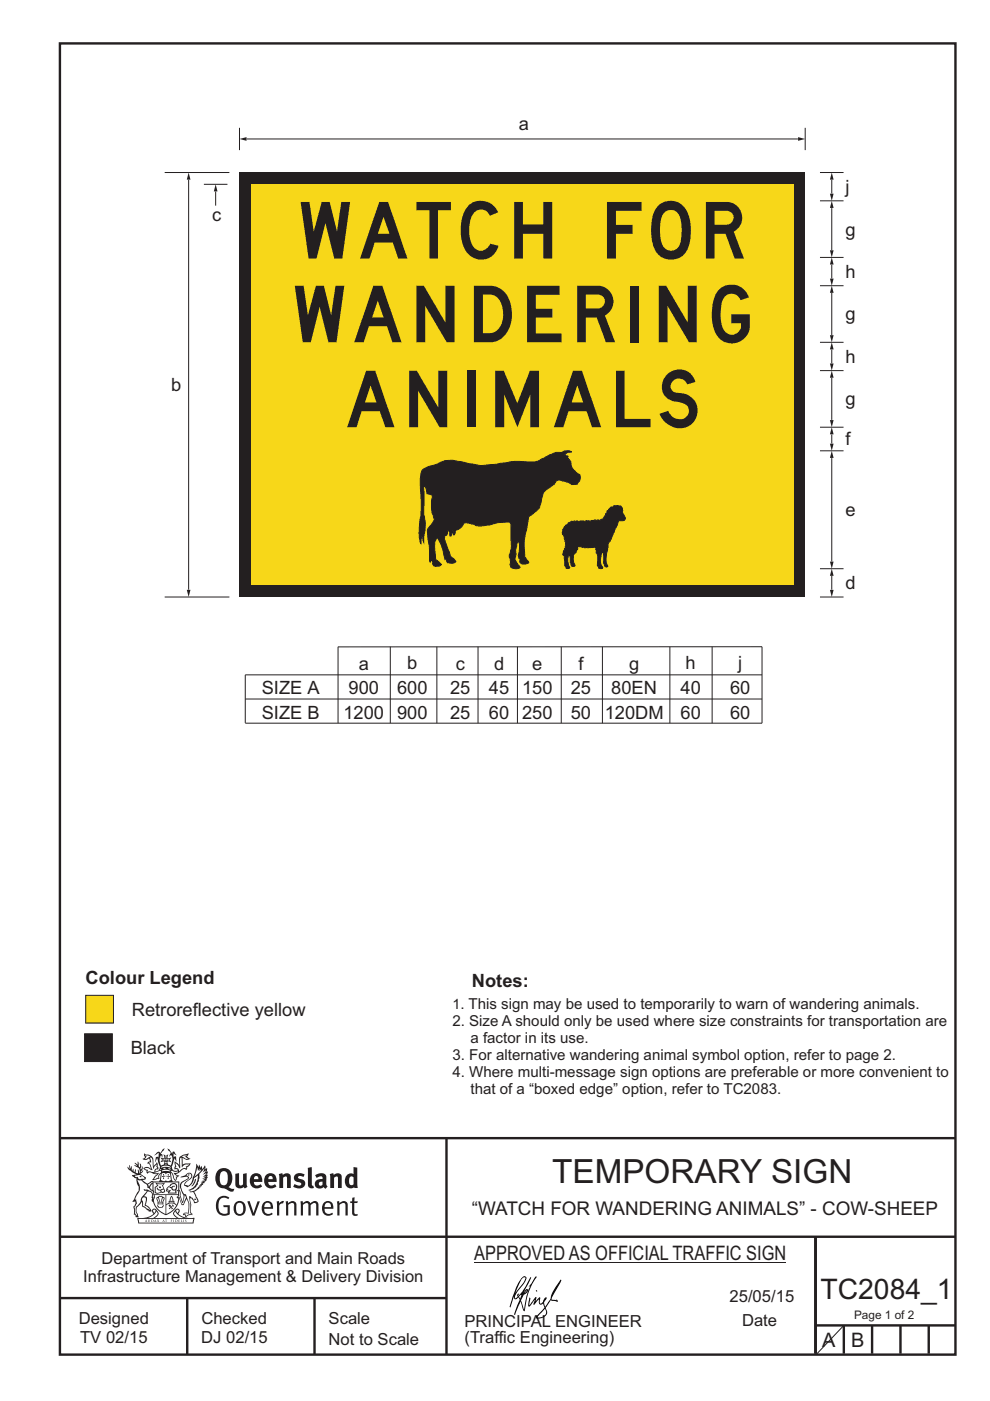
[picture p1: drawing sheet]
<svg xmlns="http://www.w3.org/2000/svg" width="210mm" height="297mm" viewBox="0 0 210 297" stroke-linecap="round" stroke-linejoin="round" font-family="sans-serif">
<g fill="none" stroke="#231f20" stroke-width=".51">
<path d="M12.7 9.2h190v278h-190zM12.7 241.3h189.9M94.7 241.4v45.8M12.7 275.2h82M12.7 262.2h190.1M39.7 275.2v12M66.7 275.2v12M173 262.2v24.8M173 281h29.7M179 281v6M185 281v6M191 281v6"/>
<path d="M197 281v6"/>
</g>
<path d="M100.6 267.7h66.2" fill="none" stroke="#231f20" stroke-width=".21"/>
<g fill="#231f20">
<path d="M47 248.5a2.55 2.55 0 0 0 0 2.7l.3 .1a.81 .81 0 0 0 1-.9v-.6a1.04 1.04 0 0 0-1.1-1.5zM46.3 248.1a1.82 1.82 0 0 1 2.1-.2 1.82 1.82 0 0 1 .9 1.9 2.29 2.29 0 0 1-.8 1.9l.7 .3h.5l-.2 .6a2.87 2.87 0 0 1-2-.7 2.12 2.12 0 0 1-1.7-3.1z" fill-rule="evenodd"/>
<path d="M49.9 248.9l.8-.2v2a.46 .46 0 0 0 .2 .6 .46 .46 0 0 0 .7-.2v-2.2l.7-.2v2.4l.2 .5-.6 .4-.2-.3a1.02 1.02 0 0 1-1.2 .2 1.02 1.02 0 0 1-.6-1.1z" fill-rule="evenodd"/>
<path d="M54 249.5l-.1 .5h.9a.49 .49 0 0 0-.2-.6 .49 .49 0 0 0-.6 .1zM53.4 249.2a1.34 1.34 0 0 1 1.6-.3 1.34 1.34 0 0 1 .6 1.5v.2h-1.7a.77 .77 0 0 0 .5 .8 .77 .77 0 0 0 .9-.3l.3 .4a1.59 1.59 0 0 1-2.1 .2 1.59 1.59 0 0 1-.4-2z" fill-rule="evenodd"/>
<path d="M57 249.5l-.1 .5h.9a.49 .49 0 0 0-.2-.6 .49 .49 0 0 0-.6 .1zM56.4 249.2a1.34 1.34 0 0 1 1.6-.3 1.34 1.34 0 0 1 .7 1.5v.2h-1.8a.77 .77 0 0 0 .5 .8 .77 .77 0 0 0 .9-.3l.3 .4a1.59 1.59 0 0 1-2 .2 1.59 1.59 0 0 1-.5-2z" fill-rule="evenodd"/>
<path d="M59.1 248.9l.8-.2 .1 .4a.95 .95 0 0 1 1-.3 .95 .95 0 0 1 .7 .8v2.3h-.8v-2.3a.46 .46 0 0 0-.8 .1v2.2h-.9z" fill-rule="evenodd"/>
<path d="M62.5 249.1a1.75 1.75 0 0 1 2.1-.1l-.2 .5-.6-.2a.43 .43 0 0 0-.6 .3l.4 .3a1.04 1.04 0 0 1 1.2 1.2 1.04 1.04 0 0 1-1.4 .9l-1.2-.4 .3-.6 1 .4 .4-.4a.88 .88 0 0 0-1-.5l-.4-.2-.1-.4z" fill-rule="evenodd"/>
<path d="M65.3 247.6l.8-.2 .1 3.8 .2 .2 .2 .5a.88 .88 0 0 1-1-.1 .88 .88 0 0 1-.3-1z" fill-rule="evenodd"/>
<path d="M67.8 250.6a.43 .43 0 0 0-.1 .7 .43 .43 0 0 0 .7-.1v-.7zM66.8 249.2a1.7 1.7 0 0 1 2.4 .1v1.8l.3 .4-.4 .5-.5-.3a1.03 1.03 0 0 1-1.7-.2 1.03 1.03 0 0 1 .8-1.5h.7v-.4a.8 .8 0 0 0-1.2 .1z" fill-rule="evenodd"/>
<path d="M69.9 248.9l.8-.2 .1 .4a.95 .95 0 0 1 1-.3 .95 .95 0 0 1 .7 .8v2.3h-.8v-2.3a.46 .46 0 0 0-.8 .1v2.2h-.8z" fill-rule="evenodd"/>
<path d="M74.3 249.5a1.48 1.48 0 0 0 0 1.7l.4 .1 .3-.2v-1.5l-.3-.2zM75 247.4l.8 .2 .1 4.3h-.7l-.1-.2a1.26 1.26 0 0 1-1.4 0 1.26 1.26 0 0 1-.6-1.3 1.29 1.29 0 0 1 .5-1.3 1.29 1.29 0 0 1 1.4-.2z" fill-rule="evenodd"/>
<path d="M46.4 253.9a1.72 1.72 0 0 1 2.2 0l-.2 .3a1.24 1.24 0 0 0-1.4-.1 1.24 1.24 0 0 0-.7 1.3 1.49 1.49 0 0 0 1.3 2l.7-.2v-1.3h-.9l-.1-.4h1.4v2a1.93 1.93 0 0 1-2.2-.1 1.93 1.93 0 0 1-.7-2.2l.2-.7z" fill-rule="evenodd"/>
<path d="M50.3 255.2a1.65 1.65 0 0 0 .3 2.2 .99 .99 0 0 0 1-1.5 .78 .78 0 0 0-.4-.8 .78 .78 0 0 0-.9 .1zM50 254.9a1.33 1.33 0 0 1 1.6-.1 1.33 1.33 0 0 1 .5 1.5 1.31 1.31 0 0 1-1.3 1.5 1.31 1.31 0 0 1-1.3-1.6l.1-.5z" fill-rule="evenodd"/>
<path d="M52.5 254.7l.4-.1 .9 2.6 .8-2.5h.5l-1.1 3h-.5z" fill-rule="evenodd"/>
<path d="M56.2 255.2l-.2 .7h1.4a.7 .7 0 0 0-.3-.8 .7 .7 0 0 0-.9 .1zM55.9 255a1.22 1.22 0 0 1 1.5-.2 1.22 1.22 0 0 1 .5 1.5h-1.9a.93 .93 0 0 0 .5 1 .93 .93 0 0 0 1.2-.2l.1 .3a1.43 1.43 0 0 1-1.7 .1 1.43 1.43 0 0 1-.6-1.7z" fill-rule="evenodd"/>
<path d="M58.7 254.8l.4-.2 .1 .5 .4-.3 .6-.2-.2 .6a.66 .66 0 0 0-.8 .6v1.9h-.4z" fill-rule="evenodd"/>
<path d="M60.6 254.8l.4-.2 .1 .5a.94 .94 0 0 1 1-.4 .94 .94 0 0 1 .8 .7v2.3h-.5l-.1-2.5a.81 .81 0 0 0-1.2 .3v2.2h-.4z" fill-rule="evenodd"/>
<path d="M63.7 254.7l.5-.1 .1 .5 .4-.3a.78 .78 0 0 1 1.1 .3 .9 .9 0 0 1 1-.5 .9 .9 0 0 1 .7 .8v2.3h-.4l-.1-2.5a.67 .67 0 0 0-1.1 .3v2.2h-.5v-2.4l-.4-.2-.7 .4v2.2h-.5z" fill-rule="evenodd"/>
<path d="M69 255.2l-.2 .7h1.4a.7 .7 0 0 0-.3-.8 .7 .7 0 0 0-.9 .1zM68.7 255a1.22 1.22 0 0 1 1.5-.2 1.22 1.22 0 0 1 .5 1.5h-1.9a.93 .93 0 0 0 .5 1 .93 .93 0 0 0 1.2-.2l.1 .3a1.44 1.44 0 0 1-1.7 .1 1.44 1.44 0 0 1-.6-1.7z" fill-rule="evenodd"/>
<path d="M71.4 254.8l.5-.2 .1 .5a.94 .94 0 0 1 1-.4 .94 .94 0 0 1 .7 .7v2.3h-.4l-.1-2.5a.81 .81 0 0 0-1.2 .3v2.2h-.5z" fill-rule="evenodd"/>
<path d="M74.7 254l.5-.2v.9h.7l-.1 .4h-.7l.1 2.2 .1 .1h.5l.1 .3a.75 .75 0 0 1-1.2-.6v-2h-.4v-.4h.4z" fill-rule="evenodd"/>
<path d="M30.8 244.9l1.1 .3-.9 .5h-.4l.5-.5zM31.8 245.5l.2-.1a2.44 2.44 0 0 1 .4 2l.1 .4 .7-1-.1 .6 .3 .3a.57 .57 0 0 0-.6 .8l-1-.2-.5 .2 .1-.5-.7-.2 .6-.2 1 .5 .1-.1-.6-1.3-.2-.1 .5-.1zM30.7 244.5l-.2 .4 .3 .4-.6 .4a1.04 1.04 0 0 0 1.4-.1l.2 .7h-.4l-.2 .4a.94 .94 0 0 1 .9 1.1l-.2-.1a1.16 1.16 0 0 0-1.5-.1l.3 .4 .4 .2 .1 .5 .2 .2v-.2a.94 .94 0 0 1 1.1 .2h.9l-1.2 1.2a1.13 1.13 0 0 0 1.2-.2l.4-.1-.1-.4 .5-.7a.83 .83 0 0 0-.6 1.1l-.3-.1-.7 .3 1.1-1.4-.5 .2-.5-.1 1.3-.5-.2-.2-.8 .4v-.3l.2-.2 .3 .1 .1-.3-.2-.4v-.6l-.2-.3-.6 .9v-.7a1.42 1.42 0 0 0-1.7-1.8z" fill-rule="evenodd"/>
<path d="M38.5 245.3l.5-.3 .7-.1-.6 .3 .8 .5h-.3zM38.3 245.5h.2l.1 2a1.69 1.69 0 0 1 1.5-.7l-.7 .5 .1 .5a1.1 1.1 0 0 0-1.5 .6l-.1-.5-.2-.2h-.5l.2-.4-.2-.7a1.42 1.42 0 0 1 .8 1.1l.2-.1zM37.1 246.2l.1 1-.2 .3v.5l.6-.1 .1 .2a.96 .96 0 0 1-1.1-.1l-.1 .1a1.06 1.06 0 0 0 1.3 .2v.1a.72 .72 0 0 1-1 .2l.3 .5 .6 .3-.4 .1-.1 .7-.3-.4-.3-1.1-.4-.4 .4 .9a1.54 1.54 0 0 0 .6 1.2l.2-.3a.58 .58 0 0 1 .5-.7l.1-.2h-.3l-.4-.3 .9-.5a.93 .93 0 0 1 1.1-.5l.1 .2 .2-.1 .1-.5a.99 .99 0 0 0 .7-.9l-1.3 .1-.4 .3v-1.5l.9 .4 .8-.3h-.3l-.5-.4 .4-.7-.7 .2a1.46 1.46 0 0 0-1.3 2.1v.4l-.2-.4z" fill-rule="evenodd"/>
<path d="M35.6 248.9l.2 .1-.1 .4h.3l-.3 .1v.5l-.1-.6h-.3l.3-.1z" fill-rule="evenodd"/>
<path d="M34.6 248.9l.2 .1-.1 .3 .4 .1h-.4v.6l-.1-.5-.3-.1h.3z" fill-rule="evenodd"/>
<path d="M34.3 248.8a.57 .57 0 0 1 .9 .2 .57 .57 0 0 1 .9-.2l.2 1.4-.2 .1a.57 .57 0 0 1-.9-.1 .69 .69 0 0 1-1.1 0zM34.2 248.1l-.3 2.1-.2 .4h2.9l-.1-.4-.3-2.1h-.2v.3l-.8-.1-.9 .1 .1-.3z" fill-rule="evenodd"/>
<path d="M34.2 252.4a.3 .3 0 0 0 .6 0 .3 .3 0 0 0-.6 0zM33.3 251l.3 .3-.3 .3a.79 .79 0 0 0 0 1.3l.8-.2-.1-.3a.55 .55 0 0 1-.7-.6h.1l.1 .3 .4 .1 .8-.2-.4-.7 .4-.3-.7 .1zM33 250.7l1.1 .2 .9-.2-.4 .7 .4 1.1a.56 .56 0 0 1-.8 .3l-.2 .1a.73 .73 0 0 1-.9 .1 .73 .73 0 0 1-.3-.9v-.4l.5-.4z" fill-rule="evenodd"/>
<path d="M35.6 251.9l.7-.5a.58 .58 0 0 1 1-.1 .58 .58 0 0 1-.5 .9l-.2-.3a.43 .43 0 0 1 .6-.3v-.1a.57 .57 0 0 0-.8 .2l-.2-.1-.3 .2 .4 .1a.55 .55 0 0 0 .9 .5v.5h-1.3l.3-.4-.1-.2-.6 .1 .2-.2-.2-.1zM35.4 251.8l-.1 .2a.39 .39 0 0 0 .2 .7l.3-.1-.2 .5h1.9l-.1-.8a.86 .86 0 0 0-.1-1.4 .86 .86 0 0 0-1.3 .4z" fill-rule="evenodd"/>
<path d="M36 254.8h.8v.2h-.8zM36.4 253.8l.2 .8h-.4zM36.4 253.5l-.3 .5-.1 .6h-.2v.4l-.7 .4 .1 .2a1.48 1.48 0 0 1 2.2 .1l.2-.1-.6-.5v-.5h-.2l-.1-.6z" fill-rule="evenodd"/>
<path d="M35.8 255.4l.3 .1 .2 .3 .3-.2-.2-.2a.38 .38 0 0 1 .4 .5l-.1-.2-.3 .3 .3 .2-.3 .2-.1-.3-.4 .3-.1-.2 .4-.3-.2-.1-.1 .1z" fill-rule="evenodd"/>
<path d="M34.5 254h.2v.2l-.3 .6h-.1zM33.6 255.3h.9v.2a.55 .55 0 0 1-.8 .4v-.2h-.2zM33.4 254h.2l.2 .8h-.2zM33.6 255h.8l.1 .1-.8 .1zM33.8 253.7h.5l-.2 1.1h-.2zM33.3 253.8l-.1 .3 .3 1.2a.48 .48 0 0 0-.1 .5 .48 .48 0 0 0 .4 .3l.6-.1a.49 .49 0 0 0 .2-.7l.3-1.2-.1-.3a1.42 1.42 0 0 0-1.5 0z" fill-rule="evenodd"/>
<path d="M33.6 251.6h.5l.1 .3h-.4z" fill-rule="evenodd"/>
<path d="M41.3 250.1l.3-.2-.2 .9-.6 .7h-.2l.5-.7z" fill-rule="evenodd"/>
<path d="M39.7 249l.3-.2 .5 .2a.88 .88 0 0 1-.6 1.1 1.22 1.22 0 0 0-.8 1.3l.5 .2a.72 .72 0 0 0 .9-.4l.5-.8 .2-.6 .8-.6v.3a2.85 2.85 0 0 1-2 2.8l.1 .1a2.13 2.13 0 0 0 1.9-1.5l-.1-.2a2.01 2.01 0 0 0 .3-1.8l1.2-1.3-.4 1 .7-.5-.7 1 .8-.4-.8 .8 .7-.1-.9 .5 .8-.1-.8 .4h.7l-.8 .3 .3 .2h-.4l.2 .4-.4-.1 .2 .3h-.4l.1 .3h-.1a2.16 2.16 0 0 1-2 1l.1 .2h.4a.76 .76 0 0 1 .7 .7l.5 1.2-.6 .2a1.45 1.45 0 0 0-1.2-1.3l.3 1.8-.1 1.9 .4 .2a1.07 1.07 0 0 0-1.2 .4v-.3l-.5-.2a.87 .87 0 0 1 1-.1l.1-.7a4.4 4.4 0 0 0-.6-3.1l-.1-.3h-.2a2.16 2.16 0 0 1-.7-2.2l.3-.3 1.2-.8a.55 .55 0 0 0-.4-.7zM37.8 252.4a.76 .76 0 0 1 .3 1.1l.6 1.6 .4-1.7 .2 .1a.61 .61 0 0 1-.1 .9l-.3 .9h-.2l-.7-1.6-.3 .1a1.18 1.18 0 0 0 .1-1.4zM41.8 247.5l.2 .8 .3-.6v.6l.3-.5a1.9 1.9 0 0 1-1.1 1.4l-.3 .3zM38.2 249.6l1.4-.1 .2 .1v.3l-.5 .3a1.26 1.26 0 0 0-1 1.9l.2 .7a1.84 1.84 0 0 1 .2 2l-.4-1.3a.96 .96 0 0 0-.4-1.3l-.4 .3a.78 .78 0 0 1-.1 1.3l.2 .2h.4l.4 1.1a.38 .38 0 0 0 .2 .4 .38 .38 0 0 0 .4-.1l.6-1.2a2.94 2.94 0 0 1 .3 2.5v.5l-.8-.1-.3 .4v.2l.4-.1 .1 .4 .2 .1a1.02 1.02 0 0 1 1.3-.5l-.1-.4-.3-.1 .2-1.7-.3-1.4 .1 .1a1.14 1.14 0 0 1 .7 .9 .63 .63 0 0 0 .9-.2 .63 .63 0 0 0-.2-.8l-.6-1.3 .9-.6 .2-.3 .2-.1v-.2h.3l-.1-.3h.4l-.1-.3 .5-.1-.2-.2 .5-.4 .1-.2-.3 .1 .5-.6-.3 .1 .3-.6-.4 .1 .4-.5v-.3l-.3 .2 .1-.6v-.3l-.4 .3-.1-.8-.5 .8-.2-.7-.2 .5-.3-.8-.1 .6-.5-.8-.1 1.4-.7 1.9a1.81 1.81 0 0 1-.9 1.4l-.6-.2a1.75 1.75 0 0 1 1.1-1.2 .75 .75 0 0 0 .1-1.3 .75 .75 0 0 0-1.2 .5z" fill-rule="evenodd"/>
<path d="M41.2 254.2l.3-.1 .1 .3h-.4z" fill-rule="evenodd"/>
<path d="M29.4 258.4h11.6l-.2 .8h-11.3zM31.3 258.2l.5-.1a2.48 2.48 0 0 0 1.4-1.3l.2 .6-.5 .5-.4 .3zM32.5 256.6l.3-.2 .2 .2-.3 .6zM37.2 256.8a2.65 2.65 0 0 0 1.8 1.4h-1.1l-.5-.3-.5-.5zM37.4 256.6l.2-.2 .3 .2-.3 .6zM29.2 258.2l.1 1.2h11.7l.3-1.1-.2-.1a4.1 4.1 0 0 1-3.3-.9l.3-.4-.1-.5a1.06 1.06 0 0 0-1.3 .9l.2 .4 .6 .5h-4.7l.3-.1a.84 .84 0 0 0 .6-.7 .84 .84 0 0 0-.5-.9l-.3-.2-.5 .1-.1 .5 .3 .4a4.2 4.2 0 0 1-3.4 .9z" fill-rule="evenodd"/>
<path d="M31 258.7l.1 .2h-.2zM31 258.6l-.3 .5 .4-.1 .2 .1z" fill-rule="evenodd"/>
<path d="M31.3 258.6h.2v.4a.25 .25 0 0 0 .3-.1 .25 .25 0 0 0-.1-.3h.1a.29 .29 0 0 1 0 .4 .29 .29 0 0 1-.4 0 .29 .29 0 0 1 0-.4z" fill-rule="evenodd"/>
<path d="M32.2 258.6a.22 .22 0 0 1 .3 .2 .22 .22 0 0 1-.3 .2zM32 258.6v.5a.33 .33 0 0 0 .5-.1 .33 .33 0 0 0 0-.4 .33 .33 0 0 0-.5 0z" fill-rule="evenodd"/>
<path d="M32.9 258.7l.1 .2h-.2zM32.9 258.6l-.2 .5 .3-.1 .2 .1z" fill-rule="evenodd"/>
<path d="M33.3 258.6h.2v.2l.3-.2-.2 .2 .2 .3-.3-.2-.1 .2h-.1l.2-.3z" fill-rule="evenodd"/>
<path d="M34.7 258.7l.1 .2h-.2zM34.7 258.6l-.3 .5 .4-.1 .2 .1z" fill-rule="evenodd"/>
<path d="M35 258.6h.4h-.1v.5h-.2l.1-.5z" fill-rule="evenodd"/>
<path d="M36.2 258.6h.3h-.2v.2h.2h-.2l.1 .3h-.2z" fill-rule="evenodd"/>
<path d="M36.7 258.6h.2v.5h-.2z" fill-rule="evenodd"/>
<path d="M37.3 258.6a.22 .22 0 0 1 .3 .2 .22 .22 0 0 1-.3 .2zM37.1 258.6v.5a.33 .33 0 0 0 .5-.1 .33 .33 0 0 0 0-.4 .33 .33 0 0 0-.5 0z" fill-rule="evenodd"/>
<path d="M37.8 258.6h.3h-.1v.2h.1h-.1v.2l.1 .1h-.3z" fill-rule="evenodd"/>
<path d="M38.3 258.6h.3l-.1 .4 .2 .1h-.4z" fill-rule="evenodd"/>
<path d="M38.9 258.6h.2v.5h-.2z" fill-rule="evenodd"/>
<path d="M39.3 258.6h.2l-.2 .1 .2 .2-.1 .2h-.1v-.2l.2 .1z" fill-rule="evenodd"/>
<path d="M34.2 247.4a1.51 1.51 0 0 1 2 .2 2.67 2.67 0 0 0-2.1 0zM35.7 247.6l.4 .2 .1 .2-.4-.1zM34.6 247.7l.4-.1 .2 .2h-.4zM34 247.9l.3 .1-.3 .1zM34.9 246.9l.3-.2 .2 .2zM34.9 245.7h.2v.4h-.2zM35 245.1l.2 .2 .2-.2-.1 .4h-.2zM35.1 246.3h.2l.1 .4-.2-.2-.2 .2zM35.3 245.7h.2v.4h-.2zM34.4 245.7l.3 .1v.2l-.3 .1 .2-.2zM35.7 245.8l.3-.1-.2 .2 .2 .2-.4-.1zM32.7 244.9l1-.5-.1 1-.2-.1-.4 .1-.2 1.1 .5-1 .2 .9a1.84 1.84 0 0 1 .3 1.7l.4 .1a2.48 2.48 0 0 1 2.2 .1l.2-.3-.2-.7 .7-1.7 .4 .6-.2-1-.2-.1-.2 .3v-.9l.6 .4-.6-.7h-.3l-.1 .4-.5-.8-.5-.3 .2 .4 .5 .6-.4 .7 .4-.3a2.06 2.06 0 0 1 0 2.2l-.6-.2-.1-.6 .1-.1 .8 .2-.4-.5 .4-.5-.7 .2-.2-.2 .2-.7-.5 .4-.5-.4 .2 .7-.2 .2-.7-.2 .4 .5-.4 .5 .7-.2 .2 .1-.2 .6-.5 .2a2.02 2.02 0 0 1 0-2.2l.3 .5-.1-.6-.3-.1 .8-1.2-.5 .3-.4 .7-.2-.3a.8 .8 0 0 0-.8 .5z" fill-rule="evenodd"/>
<path d="M29.2 250.1l.3 .2a.61 .61 0 0 1 .8 .3l.3 .2a.8 .8 0 0 1 .6 1l.4 .1 .5 .6a1 1 0 0 1 .5 1l-.1 .7v-.5h-.1a.96 .96 0 0 0-.8-1.3l-.3-.2h-.6l-.1-.1-.2 .1 .2 .3h.5l-1.1 1.4-.2 .9-.4 .6a1.33 1.33 0 0 0-.5 1.8l.2 .5a1.26 1.26 0 0 1-.5-1.4l-.1-.4a1.56 1.56 0 0 0 .4-1.7l-.3 .2 .2-.5a3.2 3.2 0 0 0 .7-3zM30.4 253.9h.4a2.06 2.06 0 0 1-.1 1.6l.7 .5 .4 .5-.6-.2-.8-.6-.1-.9a.51 .51 0 0 1 .1-.9zM28.6 249.3a1.52 1.52 0 0 1 2.1 .6l-1.1 .1-.2-.1-.2-.4-.4 .1zM27.5 247v.8l-.3-.4-.2 .1a3.1 3.1 0 0 0 2 1.5l-1 .1 .5 .6 .5 .1v1.1a1.84 1.84 0 0 1-.2 2.5l-.4 .9-.4 .4 .3 .1 .4-.1 .1 .4-.2 .5-.3 .2 .1 1.8 .2-.1 .2 .6h.2l.4-.1-.1-.5a1.3 1.3 0 0 1-.1-1.6l.8-1.1 .2 1.1 .6 .2 .4 .6 .2-.2 .2 .4 .5-.1a1.85 1.85 0 0 0-1.2-1.3l.1-.3a1.39 1.39 0 0 0 0-1.5h-.5l.5-.6a.66 .66 0 0 1 .9-.4 .66 .66 0 0 1 .3 .9l-.1 .4h.2v.1l-.2 .3 .2 .5 .2-.3a2.24 2.24 0 0 0 .1-2.2 .73 .73 0 0 1-.7-.6 .73 .73 0 0 1 .5-.8l.1-.2a.94 .94 0 0 0-.9 .8 .48 .48 0 0 1-.1-.5 .48 .48 0 0 1 .5-.3l.5-.3a.51 .51 0 0 0-.8 .2l-.5 .3-1-.8 .6-.1 .1-.5-1.1-.7 .5-.4v-.4l-.5 .5 .1-.2a.69 .69 0 0 0 .2-1.1v.5l-.3 .2 .1-1.1-.3-.2 .1 .6-.1 .2-.4-1.2v.6l-.7-.3 .6 .6-.6-.2 .2 .3a1 1 0 0 1 .8 1.5l-.2-.8v.8l-.5-.2-.1-.7-.2 .6-.2-.1v-.6l-.2 .4-.2-.2 .1-.7-.2 .5z" fill-rule="evenodd"/>
<path d="M29.5 249.5l.3-.2 .3 .3z" fill-rule="evenodd"/>
<path d="M32.4 250.5h5.6v2l-.2-.1v-1.7h-5.2v2.5h5.2v-.8l.1 .2-.1 1.1v-.3h-2.5v4a4.1 4.1 0 0 0 2.6-3.6l.1-.1a4 4 0 0 1-2.8 3.9 4.2 4.2 0 0 1-2.8-4.7l.1 1.3 .1-.1a3.8 3.8 0 0 0 2.5 3.3v-4h-2.5l-.2-.9z" fill-rule="evenodd"/>
<circle cx="40" cy="249.1" r=".17"/>
</g>
<path d="M18.2 211h5.9v5.9h-5.9z" fill-rule="evenodd" fill="#f7d719" stroke="#231f20" stroke-width=".21"/>
<path d="M17.9 219.2h5.9v5.9h-5.9z" fill-rule="evenodd" fill="#231f20" stroke="#231f20" stroke-width=".21"/>
<path d="M71.7 137.1v16.2M71.7 137.2l89.9-.1v16.2h-109.6M82.8 137.1v16.2M92.7 137.1v16.2M101.4 137.1v16.2M109.7 137.1v16.2M119 137.1v16.2M127.8 137.1v16.2M142.1 137.1v16.2M151 137.1v16.2M52 148.2h109.6M161.6 143.1h-109.6v10.2" fill="none" stroke="#231f20" stroke-width=".21"/>
<path d="M50.8 36.6h120v90h-120z" fill="#231f20"/>
<path d="M53.3 39.1h115v85h-115z" fill="#f7d719"/>
<path d="M52.3 29.5h116.9" fill="none" stroke="#231f20" stroke-width=".21"/>
<g fill="#231f20">
<path d="M169.3 29.1l1.5 .4-1.5 .4z"/>
<path d="M50.8 29.5l1.5-.4v.8z"/>
</g>
<path d="M170.8 27.1v4.7M176.4 97.1v21.9" fill="none" stroke="#231f20" stroke-width=".21"/>
<g fill="#231f20">
<path d="M176 119.1h.8l-.4 1.5z"/>
<path d="M176.4 95.6l.4 1.5h-.8z"/>
</g>
<path d="M173.9 120.6h5M176.4 122.1v2.9" fill="none" stroke="#231f20" stroke-width=".21"/>
<g fill="#231f20">
<path d="M176 125.1h.8l-.4 1.5z"/>
<path d="M176.4 120.6l.4 1.5h-.8z"/>
</g>
<path d="M176.4 38.1v2.9" fill="none" stroke="#231f20" stroke-width=".21"/>
<g fill="#231f20">
<path d="M176.4 36.6l.4 1.5h-.8z"/>
<path d="M176 41.1h.8l-.4 1.5z"/>
</g>
<path d="M173.9 36.6h5M173.9 42.6h5M176.4 44.1v8.9M173.9 60.6h5M173.9 78.6h5" fill="none" stroke="#231f20" stroke-width=".21"/>
<g fill="#231f20">
<path d="M176.4 42.6l.4 1.5h-.8z"/>
<path d="M176 53.1h.8l-.4 1.5z"/>
</g>
<path d="M176.4 62.1v8.9" fill="none" stroke="#231f20" stroke-width=".21"/>
<g fill="#231f20">
<path d="M176.4 60.6l.4 1.5h-.8z"/>
<path d="M176 71.1h.8l-.4 1.5z"/>
</g>
<path d="M176.4 80.1v8.9" fill="none" stroke="#231f20" stroke-width=".21"/>
<g fill="#231f20">
<path d="M176.4 78.6l.4 1.5h-.8z"/>
<path d="M176 89.1h.8l-.4 1.5z"/>
</g>
<path d="M34.9 36.6h13.8M40 38.1v86.9M50.8 27.1v4.7M173.9 54.6h5M173.9 72.6h5M173.9 90.6h5M173.9 126.6h5" fill="none" stroke="#231f20" stroke-width=".21"/>
<g fill="#231f20">
<path d="M39.6 125.1h.8l-.4 1.5z"/>
<path d="M40 36.6l.4 1.5h-.8z"/>
</g>
<path d="M45.7 40.6v3" fill="none" stroke="#231f20" stroke-width=".21"/>
<path d="M45.7 39.1l.4 1.5h-.7z" fill="#231f20"/>
<path d="M43.2 39.1h5M176.4 56.1v2.9M34.9 126.6h13.8" fill="none" stroke="#231f20" stroke-width=".21"/>
<g fill="#231f20">
<path d="M176.4 54.6l.4 1.5h-.8z"/>
<path d="M176 59.1h.8l-.4 1.5z"/>
</g>
<path d="M176.4 74.1v2.9" fill="none" stroke="#231f20" stroke-width=".21"/>
<g fill="#231f20">
<path d="M176.4 72.6l.4 1.5h-.8z"/>
<path d="M176 77.1h.8l-.4 1.5z"/>
</g>
<path d="M176.4 92.1v1.9" fill="none" stroke="#231f20" stroke-width=".21"/>
<g fill="#231f20">
<path d="M176.4 90.6l.4 1.5h-.8z"/>
<path d="M176 94.1h.8l-.4 1.5z"/>
</g>
<path d="M173.9 95.6h5M179 281l-5.9 6.2" fill="none" stroke="#231f20" stroke-width=".21"/>
<path d="M89.8 99.5a4.3 4.3 0 0 0-.7 2.9l.1 .7a30.1 30.1 0 0 1-.2 8.6l-.1 2 .4 1.5v-.9l.3-.9 .3 1.6v-.6a13.8 13.8 0 0 0 0-5.8v-4.3a.99 .99 0 0 1 .1-1.2 1.76 1.76 0 0 1 .6 1.6l.8 .2 .2 .1 .1 .4a7.7 7.7 0 0 0 .4 4.8l-.6 1a1.96 1.96 0 0 0-.8 2.2l.4 2.7v2.8l.1 .3 .3-.4 .2 .2a.93 .93 0 0 0 .4 1 .93 .93 0 0 0 1 0l.5-.3-.5-.5a1.11 1.11 0 0 1-.7-1.3l-.1-1a3.4 3.4 0 0 1 .4-3 13.1 13.1 0 0 1 1.7 4.7l.2-.4 .2 .9a1.37 1.37 0 0 0 1.9-.1l-.7-.7a1.22 1.22 0 0 1-.7-1.3l-1.1-2.9 .3-1.7v1.1l.3-.2 .2-.8 .4 .1v1h.3l.2-1h.2v.6l.1 .2h.2l.1-.9 .7-.3 .8-.6a1.07 1.07 0 0 1 1.8-.6l1.6 .5 2.6-.2a12.3 12.3 0 0 1 4.1-.6 3.7 3.7 0 0 1 .3 2.5v.8a8 8 0 0 1-.4 3.9l.3 1.3a.99 .99 0 0 0 .1 1.1 .99 .99 0 0 0 1.1 .3l.8-.3a3 3 0 0 1-1-2.1l.1-.5v-1.3l.5-1.8 .3 .7-.1 1.5-.2 1 .2 .6 .2 .2-.1 .4a1.15 1.15 0 0 0 1.9 .2l-.6-.9h-.2v-1.2a10 10 0 0 1 .4-4.7l.4-2.8 .3-.3a4.3 4.3 0 0 0 2.5-3.8l.3-.8a5.2 5.2 0 0 1 2.3-2 1.22 1.22 0 0 1 1.9-.7 3.6 3.6 0 0 1 1.9 .7h.5a.82 .82 0 0 0 .9-.5l.3-.3 .1-.3a.93 .93 0 0 0-.7-1.3 3.4 3.4 0 0 1-1.4-2.5l-.3-.4-.4-.1 .2-.1-.3-.2 .3-.3-.8-.2 .8-.6 .7-.1-.4-.2a2.24 2.24 0 0 0-1.7 .4 5.6 5.6 0 0 0-3.7 1.1l-.6 .3a4.3 4.3 0 0 1-3.3 .5h-2.9a36.6 36.6 0 0 1-7.1 .8l-3.7-.8-2.3-.3a6.8 6.8 0 0 0-3.2 .9l-1.5 .4zM119.9 111.4l-.5 .8-.1 .8v.3l.2 .1 .2 .9 .2 .2v.4a1.29 1.29 0 0 1-.2 1.4l-.1 .8a.43 .43 0 0 0-.2 .4 .43 .43 0 0 0 .3 .4l.1 2.1 .2 .2v.3h.8v-.2l-.2-.3a3.2 3.2 0 0 1-.1-2.1l.3-.2 .1 .2a2.42 2.42 0 0 0 .5 2.2h.5l.1-.3-.4-1.1v-1.2l.4-.2v-.2h.1l.2-.5h.2l.1-.3-.1-.2 .2-.2h.6l.1 .1h.5l.2 .2 2.2-.3v.5l.3 .4-.2 .2 .1 .3a4.3 4.3 0 0 1 .2 2.7l.4 .5 .4 .1 .3-.2a2.97 2.97 0 0 1 0-3.3l.3 .7-.1 1.6 .3 .7h.6a4.7 4.7 0 0 1 0-3.6l-.2-.2 .2-.1v-.9l.7-1 .9-2.3 .2-.3 .6-1.3h.4a.61 .61 0 0 0 .8-.1 .61 .61 0 0 0 0-.8l-.6-1 .2-.2-.1-.6a1.8 1.8 0 0 0-1.6-.5l-.4 .3h-.3l-.5 .4-.2 .3-.2 .1v.4l-.3 .2a2.08 2.08 0 0 1-1.1 1.4h-1.4l-.8 .2-.7-.1-.4 .2-1-.2-.4 .3-.2-.3-.6 .1a1.6 1.6 0 0 0-1.4 .5z" fill-rule="evenodd" fill="#231f20" stroke="#231f20" stroke-width=".21"/>
<g fill="#000">
<path d="M111.6 273.7l.2-.2-.5 .7zM110.4 274.5l.2 .1-.3 .8-.2-.5zM110.9 270.9h.5a9.3 9.3 0 0 1-2 3.1l-.1 .3 1-2.5zM110.6 271a14.7 14.7 0 0 0-2.2 4.9l-.3 1.2 .1 .1 .8-2.3a.42 .42 0 0 0 .2 .6 .42 .42 0 0 0 .6-.3l.2-.1 .2 .5-1.1 3.2h.2l1.1-2.9 .6 1.9 .2 .2 .2-.5a13.5 13.5 0 0 1 2-6.2l.4-.5-.1-.2-1.6 2.1 .4-.1a14.9 14.9 0 0 0-1.3 5.1l-.4-1.1a1.39 1.39 0 0 1 .2-1.9l.1-.2a.92 .92 0 0 0 .8-1.2 .75 .75 0 0 0-.8 .7l-.1 .2 1.6-3.4h-.1l-.4 .7a10.5 10.5 0 0 1-2.2 3.3l.2-.5a.32 .32 0 0 0-.4 .2 .32 .32 0 0 0 .1 .4l-.5 .4a3.2 3.2 0 0 1 1.1-2.3l.5-.6a2.49 2.49 0 0 0 .7-1.6l-.4-.2z" fill-rule="evenodd"/>
<path d="M113.7 273.6l.3 .2h-.3z" fill-rule="evenodd"/>
<path d="M115.6 277.5a1.15 1.15 0 0 1 .1 1.3 1.15 1.15 0 0 1-1.2 .5l-.6 .1zM112.2 275.2l-.2 1.6 .2 .2 1.2-1.5-.2 1.1 1.1-1.1a.94 .94 0 0 0 .4 1.1l.5-.3 .3 .9-1.2 1.3a.98 .98 0 0 0-.5 1 1.9 1.9 0 0 0 2.3-1.3l-.1-.2a1.02 1.02 0 0 1 .2-1.4l.6-1 1.5 .3-.2-.4v.2l-1.1-.1v-.3l2-3.6 .1-.2-.2-.2-1.7 2.8a6.6 6.6 0 0 1-1.6 2.9l-.1-.2a1.01 1.01 0 0 1 .4-1.4l.1-.2-.3-.1-.4 .4-.1 .5-.6 .4-.1-.4 .1-.9-.2-.1-.9 1 .3-1h-.2l-1.4 1.8 .3-1.5v-.1z" fill-rule="evenodd"/>
</g>
<g font-size="12" fill="#231f20">
<text x="63.8" y="54.8">WATCH FOR</text>
<text x="62.5" y="72.6">WANDERING</text>
<text x="73.6" y="90.6">ANIMALS</text>
</g>
<text font-size="7.1" fill="#231f20" x="117.1" y="250.7">TEMPORARY SIGN</text>
<text font-size="6" fill="#231f20" x="174" y="275.3">TC2084_1</text>
<g font-size="4.2" fill="#231f20">
<text x="100.6" y="267.2">APPROVED AS OFFICIAL TRAFFIC SIGN</text>
<text x="174.4" y="285.6">A</text>
<text x="180.5" y="285.6">B</text>
</g>
<text font-size="4" fill="#231f20" x="100.1" y="257.5">“WATCH FOR WANDERING ANIMALS” - COW-SHEEP</text>
<g font-size="3.9" fill="#231f20">
<text x="110.1" y="27.5">a</text>
<text x="179.3" y="41">j</text>
<text x="45" y="46.9">c</text>
<text x="179.3" y="49.9">g</text>
<text x="179.3" y="58.9">h</text>
<text x="179.3" y="67.9">g</text>
<text x="179.3" y="76.9">h</text>
<text x="36.3" y="82.9">b</text>
<text x="179.3" y="85.9">g</text>
<text x="179.3" y="94.4">f</text>
<text x="179.3" y="109.4">e</text>
<text x="179.3" y="125">d</text>
<text x="76.1" y="142">a</text>
<text x="86.4" y="141.9">b</text>
<text x="96.7" y="142">c</text>
<text x="104.8" y="142">d</text>
<text x="112.9" y="142">e</text>
<text x="122.7" y="142">f</text>
<text x="133.4" y="142">g</text>
<text x="145.4" y="141.9">h</text>
<text x="156.6" y="141.9">j</text>
<text x="55.5" y="147.2">SIZE A</text>
<text x="73.9" y="147.2">900</text>
<text x="84.2" y="147.1">600</text>
<text x="95.5" y="147.2">25</text>
<text x="103.7" y="147.2">45</text>
<text x="110.7" y="147.2">150</text>
<text x="121.1" y="147.2">25</text>
<text x="129.7" y="147.2">80EN</text>
<text x="144.3" y="147.1">40</text>
<text x="154.8" y="147.1">60</text>
<text x="55.5" y="152.4">SIZE B</text>
<text x="72.8" y="152.4">1200</text>
<text x="84.2" y="152.3">900</text>
<text x="95.5" y="152.4">25</text>
<text x="103.7" y="152.4">60</text>
<text x="110.7" y="152.4">250</text>
<text x="121.1" y="152.4">50</text>
<text x="128.3" y="152.4">120DM</text>
<text x="144.3" y="152.3">60</text>
<text x="154.8" y="152.3">60</text>
<text x="18.1" y="208.6">Colour Legend</text>
<text x="100.1" y="209.2">Notes:</text>
<text x="28" y="215.4">Retroreflective yellow</text>
<text x="27.7" y="223.5">Black</text>
</g>
<g font-size="3.5" fill="#231f20">
<text x="21.5" y="267.9">Department of Transport and Main Roads</text>
<text x="17.7" y="271.8">Infrastructure Management &amp; Delivery Division</text>
<text x="16.7" y="280.7">Designed</text>
<text x="42.7" y="280.7">Checked</text>
<text x="69.7" y="280.7">Scale</text>
<text x="98.5" y="281.4">PRINCIPAL ENGINEER</text>
<text x="154.7" y="276.1">25/05/15</text>
<text x="157.4" y="281.2">Date</text>
<text x="17" y="284.8">TV 02/15</text>
<text x="42.7" y="284.8">DJ 02/15</text>
<text x="69.7" y="285.2">Not to Scale</text>
<text x="98.5" y="284.8">(Traffic Engineering)</text>
</g>
<g font-size="3.2" fill="#231f20">
<text x="96" y="217.6">2. Size A should only be used where size constraints for transportation are</text>
<text x="99.8" y="221.2">a factor in its use.</text>
<text x="96" y="224.7">3. For alternative wandering animal symbol option, refer to page 2.</text>
<text x="96" y="228.3">4. Where multi-message sign options are preferable or more convenient to</text>
<text x="99.8" y="231.9">that of a “boxed edge” option, refer to TC2083.</text>
</g>
<text font-size="3" fill="#231f20" x="96" y="214">1. This sign may be used to temporarily to warn of wandering animals.</text>
<text font-size="2.5" fill="#231f20" x="181.2" y="279.7">Page 1 of 2</text>
</svg>
